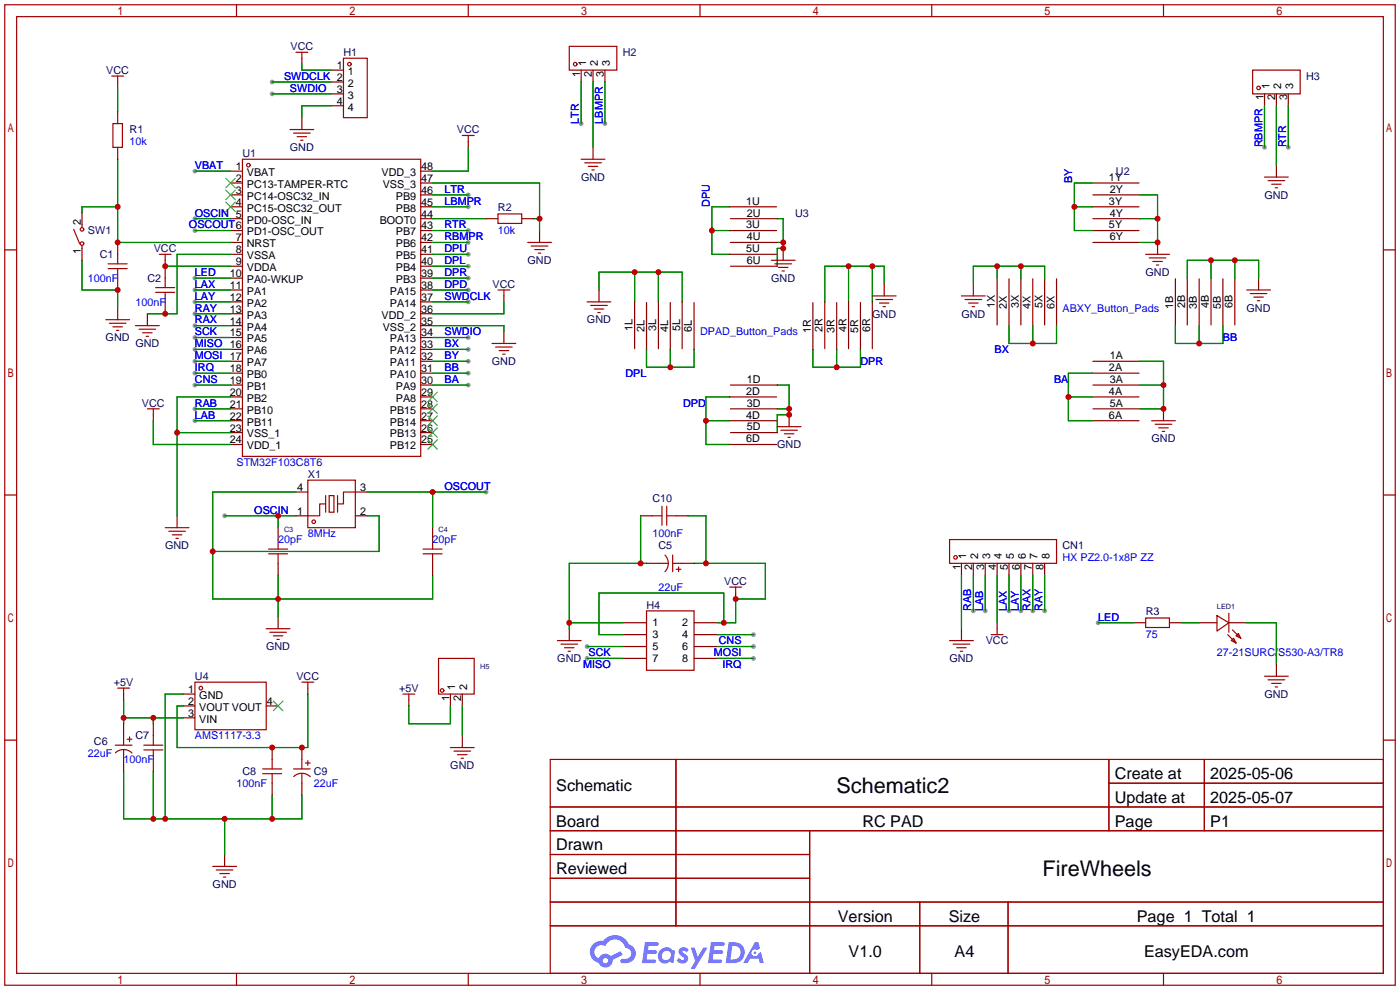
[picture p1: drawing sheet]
<svg xmlns="http://www.w3.org/2000/svg" width="299mm" height="212mm" viewBox="0 0 299 212" stroke-linecap="round" stroke-linejoin="round" font-family="sans-serif">
<g fill="#999">
<circle cx="41.7" cy="46.7" r=".51"/>
<circle cx="41.7" cy="49.3" r=".51"/>
<circle cx="41.7" cy="72.1" r=".51"/>
<circle cx="41.7" cy="74.7" r=".51"/>
<circle cx="41.7" cy="77.2" r=".51"/>
<circle cx="41.7" cy="79.8" r=".51"/>
<circle cx="41.7" cy="82.3" r=".51"/>
<circle cx="100.1" cy="41.7" r=".51"/>
<circle cx="100.1" cy="44.2" r=".51"/>
<circle cx="100.1" cy="49.3" r=".51"/>
<circle cx="100.1" cy="51.8" r=".51"/>
<circle cx="100.1" cy="54.4" r=".51"/>
<circle cx="100.1" cy="56.9" r=".51"/>
<circle cx="100.1" cy="64.5" r=".51"/>
<circle cx="100.1" cy="72.1" r=".51"/>
<circle cx="100.1" cy="74.7" r=".51"/>
<circle cx="100.1" cy="77.2" r=".51"/>
<circle cx="41.7" cy="36.6" r=".51"/>
<circle cx="41.7" cy="59.4" r=".51"/>
<circle cx="41.7" cy="62" r=".51"/>
<circle cx="100.1" cy="79.8" r=".51"/>
<circle cx="100.1" cy="59.4" r=".51"/>
<circle cx="100.1" cy="82.3" r=".51"/>
<circle cx="41.7" cy="89.9" r=".51"/>
<circle cx="41.7" cy="87.4" r=".51"/>
<circle cx="100.1" cy="62" r=".51"/>
<circle cx="41.7" cy="67.1" r=".51"/>
<circle cx="48" cy="110.2" r=".51"/>
<circle cx="103.9" cy="105.2" r=".51"/>
<circle cx="58.2" cy="17.5" r=".51"/>
<circle cx="58.2" cy="20.1" r=".51"/>
<circle cx="41.7" cy="69.6" r=".51"/>
<circle cx="208" cy="130.6" r=".51"/>
<circle cx="210.6" cy="130.6" r=".51"/>
<circle cx="215.6" cy="130.6" r=".51"/>
<circle cx="218.2" cy="130.6" r=".51"/>
<circle cx="220.7" cy="130.6" r=".51"/>
<circle cx="223.3" cy="130.6" r=".51"/>
<circle cx="124.2" cy="26.4" r=".51"/>
<circle cx="129.3" cy="26.4" r=".51"/>
<circle cx="270.3" cy="31.5" r=".51"/>
<circle cx="275.3" cy="31.5" r=".51"/>
<circle cx="125.5" cy="138.2" r=".51"/>
<circle cx="125.5" cy="140.7" r=".51"/>
<circle cx="161" cy="135.6" r=".51"/>
<circle cx="161" cy="138.2" r=".51"/>
<circle cx="161" cy="140.7" r=".51"/>
<circle cx="41.7" cy="64.5" r=".51"/>
<circle cx="234.7" cy="133.1" r=".51"/>
</g>
<g fill="none" stroke="#a10000" stroke-width=".25">
<path d="M1 1h297.2v209.6h-297.2zM3.6 3.6h292.1v204.4h-292.1zM50.5 1v2.6M100.1 1v2.6M149.6 1v2.6M199.1 1v2.6M248.7 1v2.6M1 53.4h2.6M295.7 53.4h2.5M1 105.8h2.6M295.7 105.8h2.5M1 158.2h2.6"/>
<path d="M295.7 158.2h2.5M117.6 162.3h178.1v45.7h-178.1zM117.6 172.5h178.1M117.6 177.5h178.1M144.5 162.3v35.6M173 177.5v30.5M237 162.3v15.2M237 167.4h58.7M257.4 162.3v15.2M117.6 182.6h55.4M117.6 192.8h178.1M117.6 187.7h55.4"/>
<path d="M117.6 197.9h178.1M196.6 192.8v15.2M215.4 192.8v15.2M50.5 208v2.6M100.1 208v2.6M149.6 208v2.6M199.1 208v2.6M248.7 208v2.6"/>
</g>
<g fill="#5487ff">
<path d="M145.3 202.7a1.3 1.3 0 0 1 1.9 .3l-.4 .6a.54 .54 0 0 0-.9-.2l.1 .2a1.34 1.34 0 0 1 .9 1.8 1.47 1.47 0 0 1-2.3-.1l.5-.6 .8 .5a.31 .31 0 0 0 .4-.3 .31 .31 0 0 0-.3-.4 1.12 1.12 0 0 1-.7-1.8z"/>
<path d="M147.6 202.5h.9l.6 2 1.2-2h.9l-2.7 4.6h-.9l1-1.7z"/>
<path d="M137.8 201.4h1.7a1.31 1.31 0 0 1 1.2 .2 .4 .4 0 0 1-.3 .5l-1.8 .1-.1 .9h1.6a.4 .4 0 0 1 .4 .4 .4 .4 0 0 1-.5 .4h-1.6l-.2 1.2h1.4a.46 .46 0 0 1 .5 0 .46 .46 0 0 1 .1 .5l-.4 .2h-2.6z"/>
<path d="M151.9 201.4h1.7a1.32 1.32 0 0 1 1.2 .2 .39 .39 0 0 1-.3 .5l-1.8 .1-.1 .9h1.6a.4 .4 0 0 1 .4 .4 .4 .4 0 0 1-.4 .4h-1.7l-.2 1.2h1.4a.46 .46 0 0 1 .5 0 .46 .46 0 0 1 .1 .5l-.4 .2h-2.6z"/>
<path d="M161.3 201.4h.8l.3 1.3-.6 .4a.75 .75 0 0 0-1.1 .3 .75 .75 0 0 0 .5 1 .75 .75 0 0 0 .9-.7l.5-.2 .6 2.3h-.8l-.3-.9h-1.8l-.5 .9h-1z"/>
<path d="M155.7 201.4l-.6 4.4h1.5a2.27 2.27 0 0 0 2.6-2.2 2.27 2.27 0 0 0-2.7-2.2zM156.5 202.1a1.5 1.5 0 0 1 1.8 1.6 1.5 1.5 0 0 1-1.9 1.4h-.3z"/>
<path d="M141.2 203a1.6 1.6 0 0 0-.3 2.3 1.6 1.6 0 0 0 2.3 .2l.7 .3 .3-2.4-.1-.3-.5-.1a1.58 1.58 0 0 0-2.4 0zM141.8 203.5a.98 .98 0 0 1 1.6 .4 .98 .98 0 0 1-1.1 1.3 .94 .94 0 0 1-.9-.7 .94 .94 0 0 1 .4-1z"/>
<path d="M126.8 201.8a2.37 2.37 0 0 0 1.1 4 1.54 1.54 0 0 0 1.8 1 1.54 1.54 0 0 0 1.2-1.6l2.2-1.1-.5-.8-2 1a1.57 1.57 0 0 0-2.7 .5 1.5 1.5 0 0 1-.7-2.1 1.5 1.5 0 0 1 2.2-.5 2.23 2.23 0 0 1 2.3-1.4 2.23 2.23 0 0 1 2 1.8 1.16 1.16 0 0 1 1.2 1.1 1.16 1.16 0 0 1-1.1 1.2h-.7a.47 .47 0 0 0-.5 .4 .47 .47 0 0 0 .4 .5 2.17 2.17 0 0 0 2.5-.9 2.17 2.17 0 0 0-.3-2.7l-.8-.4a3.2 3.2 0 0 0-5.5-.7l-1.1 .1zM128.8 205.3a.6 .6 0 0 1 1.2 0 .6 .6 0 0 1-1.2 0z"/>
<circle cx="161.4" cy="203.6" r=".28"/>
</g>
<g fill="none" stroke="#a10000" stroke-width=".25">
<path d="M23.9 16.3h2.5M25.1 16.3v1.2M63.2 11.2h2.6M64.5 11.2v1.2M73.4 12.4h5.1v12.7h-5.1zM121.7 9.9h10.1v5.1h-10.1zM267.7 15h10.2v5.1h-10.2zM24.1 26.4h2.1v5.1h-2.1zM51.8 34h38.1v63.5h-38.1zM62 27.7h5.1M62.7 28.4h3.6M63.5 29.2h2"/>
<path d="M64.3 30h.5M98.8 29h2.5M100.1 29v1.2M124.2 34h5.1M125 34.8h3.5M125.7 35.6h2.1M126.5 36.3h.5M270.3 37.8h5M271 38.6h3.6M271.8 39.4h2M15.7 49l1.3 3.1M17.5 48v.5"/>
<path d="M17.5 52.6v.5M23.1 57.4h4.1M23.1 56.4h4.1M25.1 54.4v2M25.1 57.4v2M34 54.4h2.6M35.3 54.4v1.2M35.3 59.4v2.1M106.4 45.7h5.1v2.1h-5.1zM112.8 51.8h5.1M113.5 52.6h3.6M114.3 53.3h2"/>
<path d="M115.1 54.1h.5M164.8 55.6h5.1M165.6 56.4h3.6M166.4 57.2h2M167.1 57.9h.5M244.9 54.4h5M245.6 55.1h3.6M246.4 55.9h2M247.1 56.6h.5M272.5 40.1h.5M22.6 68.3h5.1M23.4 69.1h3.5"/>
<path d="M24.1 69.8h2.1M24.9 70.6h.5M29 69.6h5M29.7 70.4h3.6M30.5 71.1h2M31.2 71.9h.5M33.3 62.5h4M33.3 61.5h4M35.3 62.5v2M105.2 73.4h5M105.9 74.2h3.6M106.4 62h2.6"/>
<path d="M106.7 74.9h2M107.4 75.7h.5M107.7 62v1.2M125.5 64.5h5.1M126.2 65.3h3.6M127 66h2M127.8 66.8h.5M186.4 63.2h5.1M187.2 64h3.6M188 64.8h2M188.7 65.5h.5M205.5 63.2h5.1"/>
<path d="M206.2 64h3.6M207 64.8h2M207.8 65.5h.5M266.4 62h5.1M267.2 62.7h3.6M268 63.5h2M268.7 64.3h.5M31.5 87.4h2.5M32.8 87.4v1.2M166.1 91.2h5.1M166.9 91.9h3.5M167.6 92.7h2.1"/>
<path d="M168.4 93.5h.5M246.1 89.9h5.1M246.9 90.7h3.5M247.6 91.4h2.1M248.4 92.2h.5M35.3 112.8h5.1M36.1 113.5h3.5M36.8 114.3h2.1M37.6 115.1h.5M57.4 117.3h4.1M57.4 118.4h4.1M59.4 115.3v2"/>
<path d="M59.4 118.4v2M65.8 102.6h10.1v10.2h-10.1zM69.6 107.7h-1.3v2.5h-2.5M69.6 105.9v3.6M70.4 105.9h1v3.6h-1zM72.1 105.9v3.6M75.9 105.2h-2.5v2.5h-1.3M90.4 117.3h4.1M90.4 118.4h4.1M92.5 115.3v2M92.5 118.4v2M139.4 110.2h2.1"/>
<path d="M141.5 108.2v4.1M142.1 118.6a2.54 2.54 0 0 1 0 3.6M142.5 108.2v4.1M142.5 110.2h2M143.8 118.6v3.6M202.9 115.3h22.9v5.1h-22.9zM56.9 134.4h5.1M57.7 135.1h3.5M58.4 135.9h2.1M59.2 136.7h.5M119.1 136.9h5.1M119.9 137.7h3.5"/>
<path d="M120.6 138.4h2.1M121.4 139.2h.5M138.2 130.6h10.1v12.7h-10.1zM140.7 120.4h2M143.8 120.4h2M144.5 121.7h1M145 121.2v1M156 125.5h2.5M157.2 125.5v1.2M202.9 136.9h5.1M203.7 137.7h3.6M204.5 138.4h2"/>
<path d="M205.2 139.2h.5M211.8 135.6h2.6M213.1 134.4v1.2M244.9 132.1h5v2h-5zM260.1 131.6l2.5 1.5-2.5 1.8zM262.4 135.6l1.8 1.8M262.6 131.1v4M263.1 136.9l.6-.5 .5 1zM263.4 134.6l1.8 1.8M264.2 135.9l.5-.5 .5 1zM24.6 159.3h3.6M25.1 147.1h2.6"/>
<path d="M26.4 147.1v1.2M26.4 157.2v2.1M27.2 158h1M27.7 157.5v1M30.7 159.3h4.1M32.8 157.2v2.1M41.7 145.8h15.2v10.2h-15.2zM64.5 145.8h2.6M65.8 145.8v1.3M86.1 148.3h2.5M87.4 148.3v1.3M93.7 140.7h7.6v7.6h-7.6z"/>
<path d="M96.3 159.8h5M270.3 144.5h5M271 145.3h3.6M271.8 146.1h2M272.5 146.8h.5M24.7 160.9a2.54 2.54 0 0 1 3.5 0M26.4 160.3v2M30.7 160.3h4.1M32.8 160.3v2M56.1 164.3h4.1M56.1 165.4h4.1M58.2 162.3v2"/>
<path d="M58.2 165.4v2M62.7 164.3h3.6M62.8 166a2.54 2.54 0 0 1 3.5 0M64.5 162.3v2M64.5 165.4v2M65.3 163.1h1M65.8 162.6v1M97 160.5h3.6M97.8 161.3h2M98.6 162.1h.5M45.5 185.2h5M46.2 185.9h3.6"/>
<path d="M47 186.7h2M47.8 187.5h.5"/>
<circle cx="74.7" cy="13.7" r=".38"/>
<circle cx="122.9" cy="13.7" r=".38"/>
<circle cx="269" cy="18.8" r=".38"/>
<circle cx="53.1" cy="35.3" r=".38"/>
<circle cx="17.5" cy="52.1" r=".38"/>
<circle cx="17.5" cy="49" r=".38"/>
<circle cx="67.1" cy="111.5" r=".38"/>
<circle cx="204.2" cy="119.1" r=".38"/>
<circle cx="42.9" cy="147.1" r=".38"/>
<circle cx="94.5" cy="147.6" r=".38"/>
</g>
<g fill="none" stroke="#870000" stroke-width=".25">
<path d="M25.1 17.5v1.3M64.5 12.4v1.3M70.9 15h2.5M70.9 17.5h2.5M124.2 15v2.5M126.7 15v2.5M129.3 15v2.5M25.1 23.9v2.5M25.1 31.5v2.5M49.3 36.6h2.5M49.3 39.1h2.5M64.5 25.1v2.6"/>
<path d="M70.9 20.1h2.5M70.9 22.6h2.5M89.9 36.6h2.6M89.9 39.1h2.6M100.1 30.2v1.3M126.7 31.5v2.5M233.4 39.1h10M270.3 20.1v2.5M272.8 20.1v2.5M272.8 35.3v2.5M275.3 20.1v2.5M17.5 45.5v2.5"/>
<path d="M17.5 53.1v2.5M25.1 51.8v2.6M25.1 59.4v2.6M35.3 55.6v3.8M49.3 41.7h2.5M49.3 44.2h2.5M49.3 46.7h2.5M49.3 49.3h2.5M49.3 51.8h2.5M49.3 54.4h2.5M49.3 56.9h2.5M49.3 59.4h2.5"/>
<path d="M89.9 41.7h2.6M89.9 44.2h2.6M89.9 46.7h2.6M89.9 49.3h2.6M89.9 51.8h2.6M89.9 54.4h2.6M89.9 56.9h2.6M89.9 59.4h2.6M103.9 46.7h2.5M111.5 46.7h2.5M115.3 49.3v2.5M156 44.2h10"/>
<path d="M156 49.3h10M156 54.4h10M156.1 46.7h10M156.1 51.8h10M156.1 56.9h10M167.4 53.1v2.5M213.1 59.4v10M215.6 59.6v10M218.2 59.4v10M220.7 59.6v10M223.3 59.4v10M225.8 59.6v10"/>
<path d="M233.4 44.2h10M233.4 49.3h10M233.6 41.7h10M233.6 46.7h10M233.6 51.8h10M247.4 51.8v2.6M251.2 59.6v10M253.7 59.4v10M256.3 59.6v10M258.8 59.4v10M261.4 59.6v10M263.9 59.4v10"/>
<path d="M269 59.4v2.6M25.1 65.8v2.5M31.5 67.1v2.5M35.3 64.5v2.6M49.3 62h2.5M49.3 64.5h2.5M49.3 67.1h2.5M49.3 69.6h2.5M49.3 72.1h2.5M49.3 74.7h2.5M49.3 77.2h2.5M49.3 79.8h2.5"/>
<path d="M89.9 62h2.6M89.9 64.5h2.6M89.9 67.1h2.6M89.9 69.6h2.6M89.9 72.1h2.6M89.9 74.7h2.6M89.9 77.2h2.6M89.9 79.8h2.6M107.7 63.2v1.3M107.7 70.9v2.5M128 62v2.5M135.6 64.5v10"/>
<path d="M138.2 64.7v10M140.7 64.5v10M143.3 64.7v10M145.8 64.5v10M148.3 64.7v10M173.7 64.7v10M176.3 64.5v10M178.8 64.7v10M181.4 64.5v10M183.9 64.7v10M186.4 64.5v10M189 60.7v2.5"/>
<path d="M208 60.7v2.5M233.4 79.8h10M233.6 77.2h10M32.8 88.6v1.3M49.3 82.3h2.5M49.3 84.8h2.5M49.3 87.4h2.5M49.3 89.9h2.5M49.3 92.5h2.5M49.3 95h2.5M89.9 82.3h2.6M89.9 84.8h2.6"/>
<path d="M89.9 87.4h2.6M89.9 89.9h2.6M89.9 92.5h2.6M89.9 95h2.6M156 84.8h10M156 89.9h10M156 95h10M156.1 82.3h10M156.1 87.4h10M156.1 92.5h10M168.7 88.6v2.6M233.4 84.8h10"/>
<path d="M233.4 89.9h10M233.6 82.3h10M233.6 87.4h10M248.7 87.4v2.5M37.8 110.2v2.6M59.4 112.8v2.5M63.2 110.2h2.6M63.2 105.2h2.6M75.9 110.2h2.6M75.9 105.2h2.6M92.5 112.8v2.5M136.9 110.2h2.5"/>
<path d="M144.5 110.2h2.6M59.4 120.4v2.5M59.4 131.8v2.6M92.5 120.4v2.5M121.7 134.4v2.5M133.1 133.1h5.1M133.1 135.6h5.1M133.1 138.2h5.1M138.2 120.4h2.5M145.8 120.4h2.5M148.3 133.1h5.1M148.3 135.6h5.1"/>
<path d="M148.3 138.2h5.1M157.2 126.7v1.3M205.5 120.4v2.5M205.5 134.4v2.5M208 120.4v2.5M210.6 120.4v2.5M213.1 120.4v2.5M213.1 133.1v1.3M215.6 120.4v2.5M218.2 120.4v2.5M220.7 120.4v2.5M223.3 120.4v2.5"/>
<path d="M242.3 133.1h2.6M249.9 133.1h2.6M256.3 133.1h3.8M262.6 133.1h3.8M26.4 148.3v1.3M26.4 154.7v2.5M32.8 154.7v2.5M39.1 150.9h2.6M39.1 153.4h2.6M39.1 148.3h2.6M56.9 150.9h2.5M58.2 159.8v2.5"/>
<path d="M64.5 159.8v2.5M65.8 147.1v1.2M87.4 149.6v1.3M96.3 148.3v2.6M98.8 148.3v2.6M98.8 157.2v2.6M133.1 140.7h5.1M148.3 140.7h5.1M272.8 142v2.5M26.4 162.3v2.5M32.8 162.3v2.5M58.2 167.4v2.5"/>
<path d="M64.5 167.4v2.5M48 182.6v2.6"/>
</g>
<g fill="none" stroke="#3c3" stroke-width=".25">
<path d="M48.3 38.1l2 2M50.3 38.1l-2 2M48.3 40.6l2 2.1M48.3 43.2l2 2M50.3 40.6l-2 2.1M50.3 43.2l-2 2M91.4 94l2.1 2M91.4 91.4l2.1 2.1M91.4 88.9l2.1 2M91.4 86.4l2.1 2M91.4 83.8l2.1 2.1M93.5 94l-2.1 2"/>
<path d="M93.5 91.4l-2.1 2.1M93.5 88.9l-2.1 2M93.5 86.4l-2.1 2M93.5 83.8l-2.1 2.1M58.4 149.9l2.1 2M60.5 149.9l-2.1 2"/>
</g>
<g fill="none" stroke="#008700" stroke-width=".25">
<path d="M25.1 18.8v5.1M58.2 17.5h12.7M64.5 13.7v1.3h6.4M124.2 17.5v8.9M126.7 17.5v14M129.3 17.5v8.9M25.1 34v17.8h24.2M41.7 36.6h7.6M58.2 20.1h12.7M70.9 22.6h-6.4v2.5M92.5 39.1h22.8v10.2M100.1 31.5v5.1h-7.6"/>
<path d="M233.4 39.1h-3.8v10.2h3.8M270.3 22.6v8.9M272.8 22.6v12.7M275.3 22.6v8.9M17.5 55.6v6.4h7.6v3.8M25.1 44.2h-7.6v1.3M35.3 56.9h14M41.7 46.7h7.6M41.7 49.3h7.6M41.7 59.4h7.6M49.3 54.4h-11.5v12.7h-6.3M92.5 46.7h11.4"/>
<path d="M92.5 49.3h7.6M92.5 41.7h7.6M92.5 44.2h7.6M92.5 51.8h7.6M92.5 54.4h7.6M92.5 56.9h7.6M92.5 59.4h7.6M114 46.7h1.3M135.6 58.2v6.3M140.7 58.2v6.3M152.1 49.3h3.9M156 44.2h-3.9v10.2h3.9"/>
<path d="M166.1 46.7h1.3v6.4h-1.3v3.8M166.1 51.8h1.3M181.4 56.9v7.6M186.4 56.9v7.6M213.1 56.9v2.5M218.2 56.9v2.5M223.3 59.4v-2.5h-15.3v3.8M229.6 44.2h3.8M243.6 46.7h3.8M243.6 41.7h3.8v10.1h-3.8M253.7 59.4v-3.8h15.3v3.8M258.8 55.6v3.8"/>
<path d="M263.9 55.6v3.8M41.7 72.1h7.6M41.7 74.7h7.6M41.7 77.2h7.6M41.7 79.8h7.6M41.7 64.5h7.6M41.7 67.1h7.6M41.7 69.6h7.6M41.7 62h7.6M92.5 72.1h7.6M92.5 74.7h7.6M92.5 77.2h7.6"/>
<path d="M92.5 79.8h7.6M92.5 64.5h7.6M92.5 69.6h15.2v1.3M92.5 62h7.6M107.7 64.5v2.6h-15.2M128 62v-3.8h17.8v6.3M138.2 74.7v3.8h10.1v-3.8M143.3 74.7v3.8M173.7 74.7v3.8h10.2v-3.8M178.8 74.7v3.8M189 60.7v-3.8h-12.7v7.6M215.6 69.6v3.8h10.2v-3.8"/>
<path d="M220.7 69.6v3.8M233.4 79.8h-5.1v10.1h5.1M243.6 77.2h5.1v10.2h-5.1M251.2 69.6v3.8h10.2v-3.8M256.3 69.6v3.8M32.8 89.9v5.1h16.5M37.8 92.5h11.5M41.7 82.3h7.6M41.7 89.9h7.6M41.7 87.4h7.6M49.3 84.8h-11.5v25.4M92.5 82.3h7.6"/>
<path d="M150.9 89.9h5.1M156 84.8h-5.1v10.2h5.1M166.1 82.3h2.6v6.3h-2.6v3.9M166.1 87.4h2.6M228.3 84.8h5.1M243.6 82.3h5.1M48 110.2h15.2M59.4 110.2v2.6M63.2 105.2h-17.7v22.8h47v-5.1M78.5 110.2h2.5v7.7h-35.5M78.5 105.2h25.4M92.5 105.2v7.6"/>
<path d="M136.9 110.2v10.2M147.1 110.2h3.8v10.2M59.4 122.9v8.9M121.7 133.1h11.4M125.5 138.2h7.6M138.2 120.4h-16.5v14M148.3 120.4h15.3v7.6h-6.4v5.1h-3.8M153.4 135.6h7.6M153.4 138.2h7.6M154.7 133.1v-6.4h-26.7v8.9h5.1M205.5 122.9v11.5M208 122.9v7.7"/>
<path d="M210.6 122.9v7.7M213.1 122.9v10.2M215.6 122.9v7.7M218.2 122.9v7.7M220.7 122.9v7.7M223.3 122.9v7.7M234.7 133.1h7.6M252.5 133.1h3.8M266.4 133.1h6.4v8.9M26.4 153.4h12.7M26.4 149.6v5.1M32.8 153.4v1.3"/>
<path d="M39.1 148.3h-3.8v26.7M65.8 148.3v11.5h-28v-8.9h1.3M87.4 150.9v3.8h8.9v-3.8M98.8 150.9v6.3M125.5 140.7h7.6M153.4 140.7h7.6M26.4 164.8v10.2h38.1v-5.1M32.8 164.8v10.2M48 175v7.6M58.2 169.9v5.1"/>
</g>
<g fill="#c00">
<circle cx="35.3" cy="67.1" r=".63"/>
<circle cx="37.8" cy="92.5" r=".63"/>
<circle cx="115.3" cy="46.7" r=".63"/>
<circle cx="25.1" cy="62" r=".63"/>
<circle cx="25.1" cy="51.8" r=".63"/>
<circle cx="25.1" cy="44.2" r=".63"/>
<circle cx="35.3" cy="56.9" r=".63"/>
<circle cx="64.5" cy="159.8" r=".63"/>
<circle cx="58.2" cy="159.8" r=".63"/>
<circle cx="32.8" cy="153.4" r=".63"/>
<circle cx="26.4" cy="153.4" r=".63"/>
<circle cx="48" cy="175" r=".63"/>
<circle cx="35.3" cy="175" r=".63"/>
<circle cx="32.8" cy="175" r=".63"/>
<circle cx="58.2" cy="175" r=".63"/>
<circle cx="45.5" cy="117.9" r=".63"/>
<circle cx="59.4" cy="128" r=".63"/>
<circle cx="59.4" cy="110.2" r=".63"/>
<circle cx="92.5" cy="105.2" r=".63"/>
<circle cx="152.1" cy="49.3" r=".63"/>
<circle cx="167.4" cy="51.8" r=".63"/>
<circle cx="167.4" cy="53.1" r=".63"/>
<circle cx="181.4" cy="56.9" r=".63"/>
<circle cx="186.4" cy="56.9" r=".63"/>
<circle cx="178.8" cy="78.5" r=".63"/>
<circle cx="140.7" cy="58.2" r=".63"/>
<circle cx="135.6" cy="58.2" r=".63"/>
<circle cx="143.3" cy="78.5" r=".63"/>
<circle cx="168.7" cy="87.4" r=".63"/>
<circle cx="168.7" cy="88.6" r=".63"/>
<circle cx="150.9" cy="89.9" r=".63"/>
<circle cx="247.4" cy="46.7" r=".63"/>
<circle cx="247.4" cy="51.8" r=".63"/>
<circle cx="228.3" cy="84.8" r=".63"/>
<circle cx="121.7" cy="133.1" r=".63"/>
<circle cx="136.9" cy="120.4" r=".63"/>
<circle cx="157.2" cy="128" r=".63"/>
<circle cx="150.9" cy="120.4" r=".63"/>
<circle cx="154.7" cy="133.1" r=".63"/>
<circle cx="248.7" cy="82.3" r=".63"/>
<circle cx="248.7" cy="87.4" r=".63"/>
<circle cx="218.2" cy="56.9" r=".63"/>
<circle cx="213.1" cy="56.9" r=".63"/>
<circle cx="220.7" cy="73.4" r=".63"/>
<circle cx="256.3" cy="73.4" r=".63"/>
<circle cx="258.8" cy="55.6" r=".63"/>
<circle cx="263.9" cy="55.6" r=".63"/>
<circle cx="229.6" cy="44.2" r=".63"/>
</g>
<g font-size="4.6">
<text x="178.8" y="169.4">Schematic2</text>
<text x="222.8" y="187.2">FireWheels</text>
</g>
<g font-size="3.5">
<text x="238.3" y="166.5">Create at</text>
<text x="258.7" y="166.5">2025-05-06</text>
<text x="118.9" y="169.1">Schematic</text>
<text x="238.3" y="171.6">Update at</text>
<text x="258.7" y="171.6">2025-05-07</text>
<text x="118.9" y="176.7">Board</text>
<text x="184.3" y="176.7">RC PAD</text>
<text x="238.3" y="176.7">Page</text>
<text x="258.7" y="176.7">P1</text>
<text x="118.9" y="181.8">Drawn</text>
<text x="118.9" y="186.8">Reviewed</text>
<text x="179.1" y="197">Version</text>
<text x="202.8" y="197">Size</text>
<text x="243" y="197">Page 1 Total 1</text>
<text x="181.4" y="204.6">V1.0</text>
<text x="204" y="204.6">A4</text>
<text x="244.5" y="204.6">EasyEDA.com</text>
</g>
<g font-size="2.3" fill="#000080">
<text x="62.1" y="10.7">VCC</text>
<text x="73.4" y="12">H1</text>
<text x="133.1" y="12">H2</text>
<text x="22.7" y="15.8">VCC</text>
<text x="279.1" y="17.1">H3</text>
<text x="27.7" y="28.5">R1</text>
<text x="97.6" y="28.5">VCC</text>
<text x="51.8" y="33.6">U1</text>
<text x="62" y="32.3">GND</text>
<text x="124.2" y="38.7">GND</text>
<text x="238.5" y="37.4">U2</text>
<text x="106.4" y="45">R2</text>
<text x="169.9" y="46.3">U3</text>
<text x="270.2" y="42.5">GND</text>
<text x="18.8" y="50.1">SW1</text>
<text x="32.9" y="53.9">VCC</text>
<text x="21.3" y="55.2">C1</text>
<text x="112.8" y="56.4">GND</text>
<text x="244.8" y="59">GND</text>
<text x="31.5" y="60.2">C2</text>
<text x="105.3" y="61.5">VCC</text>
<text x="164.8" y="60.2">GND</text>
<text x="125.5" y="69.1">GND</text>
<text x="186.4" y="67.9">GND</text>
<text x="205.5" y="67.9">GND</text>
<text x="266.4" y="66.6">GND</text>
<text x="22.6" y="72.9">GND</text>
<text x="28.9" y="74.2">GND</text>
<text x="105.1" y="78">GND</text>
<text x="30.3" y="86.9">VCC</text>
<text x="166.1" y="95.8">GND</text>
<text x="246.1" y="94.5">GND</text>
<text x="65.8" y="102.2">X1</text>
<text x="139.4" y="107.2">C10</text>
<text x="35.3" y="117.4">GND</text>
<text x="140.7" y="117.4">C5</text>
<text x="227.1" y="117.4">CN1</text>
<text x="154.8" y="125">VCC</text>
<text x="138.2" y="130.1">H4</text>
<text x="244.9" y="131.4">R3</text>
<text x="210.7" y="137.7">VCC</text>
<text x="56.9" y="139">GND</text>
<text x="119.1" y="141.5">GND</text>
<text x="202.9" y="141.5">GND</text>
<text x="24.3" y="146.6">+5V</text>
<text x="41.7" y="145.3">U4</text>
<text x="63.3" y="145.3">VCC</text>
<text x="85.3" y="147.9">+5V</text>
<text x="270.2" y="149.1">GND</text>
<text x="20.1" y="159.3">C6</text>
<text x="29" y="158">C7</text>
<text x="51.8" y="165.7">C8</text>
<text x="67.1" y="165.7">C9</text>
<text x="96.2" y="164.4">GND</text>
<text x="45.4" y="189.8">GND</text>
</g>
<g font-size="2.3" fill="#00f">
<text x="60.7" y="17.1">SWDCLK 2</text>
<text x="62" y="19.6">SWDIO</text>
<text x="123.7" y="26.4" transform="rotate(-90 123.7 26.4)">LTR</text>
<text x="128.8" y="26.4" transform="rotate(-90 128.8 26.4)">LBMPR</text>
<text x="27.7" y="31">10k</text>
<text x="269.8" y="31.5" transform="rotate(-90 269.8 31.5)">RBMPR</text>
<text x="274.9" y="31.5" transform="rotate(-90 274.9 31.5)">RTR</text>
<text x="41.7" y="36.1">VBAT</text>
<text x="95" y="41.2">LTR</text>
<text x="229.2" y="39.1" transform="rotate(-90 229.2 39.1)">BY</text>
<text x="41.7" y="46.3">OSCIN 5</text>
<text x="95" y="43.7">LBMPR</text>
<text x="151.7" y="44.2" transform="rotate(-90 151.7 44.2)">DPU</text>
<text x="40.4" y="48.8">OSCOUT6</text>
<text x="95" y="48.8">RTR</text>
<text x="95" y="51.4">RBMPR</text>
<text x="95" y="53.9">DPU</text>
<text x="106.4" y="50.1">10k</text>
<text x="41.7" y="59">LED</text>
<text x="95" y="56.4">DPL</text>
<text x="95" y="59">DPR</text>
<text x="18.8" y="60.2">100nF</text>
<text x="29" y="65.3">100nF</text>
<text x="41.7" y="61.5">LAX</text>
<text x="41.7" y="64.1">LAY</text>
<text x="95" y="64.1">SWDCLK</text>
<text x="95" y="61.5">DPD</text>
<text x="41.7" y="71.7">SCK</text>
<text x="41.7" y="66.6">RAY</text>
<text x="41.7" y="69.1">RAX</text>
<text x="95" y="71.7">SWDIO</text>
<text x="149.6" y="71.7">DPAD_Button_Pads</text>
<text x="227.1" y="66.6">ABXY_Button_Pads</text>
<text x="41.7" y="74.2">MISO 16</text>
<text x="41.7" y="76.8">MOSI 17</text>
<text x="95" y="74.2">BX</text>
<text x="95" y="76.8">BY</text>
<text x="212.6" y="75.5">BX</text>
<text x="261.4" y="72.9">BB</text>
<text x="41.7" y="79.3">IRQ</text>
<text x="41.7" y="81.8">CNS</text>
<text x="95" y="79.3">BB</text>
<text x="95" y="81.8">BA</text>
<text x="133.7" y="80.6">DPL</text>
<text x="183.9" y="78">DPR</text>
<text x="225.3" y="81.8">BA</text>
<text x="41.7" y="89.5">LAB</text>
<text x="41.7" y="86.9">RAB</text>
<text x="146" y="86.9">DPD</text>
<text x="50.5" y="99.6">STM32F103C8T6</text>
<text x="95" y="104.7">OSCOUT</text>
<text x="54.4" y="109.8">OSCIN</text>
<text x="59.4" y="116.1">20pF</text>
<text x="65.8" y="114.9">8MHz</text>
<text x="92.5" y="116.1">20pF</text>
<text x="139.4" y="114.9">100nF</text>
<text x="227.1" y="119.9">HX PZ2.0-1x8P ZZ</text>
<text x="140.7" y="126.3">22uF</text>
<text x="207.6" y="130.6" transform="rotate(-90 207.6 130.6)">RAB</text>
<text x="210.1" y="130.6" transform="rotate(-90 210.1 130.6)">LAB</text>
<text x="215.2" y="130.6" transform="rotate(-90 215.2 130.6)">LAX</text>
<text x="217.7" y="130.6" transform="rotate(-90 217.7 130.6)">LAY</text>
<text x="220.3" y="130.6" transform="rotate(-90 220.3 130.6)">RAX</text>
<text x="222.8" y="130.6" transform="rotate(-90 222.8 130.6)">RAY</text>
<text x="153.6" y="137.7">CNS</text>
<text x="234.7" y="132.6">LED</text>
<text x="244.9" y="136.4">75</text>
<text x="124.7" y="142.8">MISO</text>
<text x="125.8" y="140.3">SCK</text>
<text x="152.6" y="140.3">MOSI</text>
<text x="154.4" y="142.8">IRQ</text>
<text x="260.1" y="140.3">27-21SURC/S530-A3/TR8</text>
<text x="18.8" y="161.8">22uF</text>
<text x="41.7" y="158">AMS1117-3.3</text>
<text x="26.4" y="163.1">100nF</text>
<text x="50.5" y="168.2">100nF</text>
<text x="67.1" y="168.2">22uF</text>
</g>
<g font-size="2.3">
<text x="72" y="14.8">1</text>
<text x="74.3" y="16">1</text>
<text x="124" y="16.4" transform="rotate(-90 124 16.4)">1</text>
<text x="125.2" y="14" transform="rotate(-90 125.2 14)">1</text>
<text x="126.5" y="16.4" transform="rotate(-90 126.5 16.4)">2</text>
<text x="127.8" y="14" transform="rotate(-90 127.8 14)">2</text>
<text x="129.1" y="16.4" transform="rotate(-90 129.1 16.4)">3</text>
<text x="130.3" y="14" transform="rotate(-90 130.3 14)">3</text>
<text x="72" y="19.8">3</text>
<text x="72" y="22.4">4</text>
<text x="74.3" y="18.6">2</text>
<text x="74.3" y="21.1">3</text>
<text x="74.3" y="23.6">4</text>
<text x="270" y="21.5" transform="rotate(-90 270 21.5)">1</text>
<text x="271.3" y="19.1" transform="rotate(-90 271.3 19.1)">1</text>
<text x="272.6" y="21.5" transform="rotate(-90 272.6 21.5)">2</text>
<text x="273.8" y="19.1" transform="rotate(-90 273.8 19.1)">2</text>
<text x="275.1" y="21.5" transform="rotate(-90 275.1 21.5)">3</text>
<text x="276.4" y="19.1" transform="rotate(-90 276.4 19.1)">3</text>
<text x="50.4" y="36.3">1</text>
<text x="50.4" y="38.9">2</text>
<text x="50.4" y="41.4">3</text>
<text x="52.8" y="37.6">VBAT</text>
<text x="52.8" y="40.2">PC13-TAMPER-RTC</text>
<text x="81.5" y="37.6">VDD_3</text>
<text x="81.8" y="40.2">VSS_3</text>
<text x="90" y="41.4">46</text>
<text x="90" y="38.9">47</text>
<text x="90" y="36.3">48</text>
<text x="237" y="38.7">1Y</text>
<text x="237.2" y="41.2">2Y</text>
<text x="50.4" y="44">4</text>
<text x="52.8" y="42.7">PC14-OSC32_IN</text>
<text x="52.8" y="45.2">PC15-OSC32_OUT</text>
<text x="52.8" y="47.8">PD0-OSC_IN</text>
<text x="81.1" y="47.8">BOOT0</text>
<text x="84.6" y="45.2">PB8</text>
<text x="84.6" y="42.7">PB9</text>
<text x="90" y="46.5">44</text>
<text x="90" y="44">45</text>
<text x="159.5" y="43.7">1U</text>
<text x="159.6" y="46.3">2U</text>
<text x="237" y="43.7">3Y</text>
<text x="237.2" y="46.3">4Y</text>
<text x="17.3" y="48" transform="rotate(-90 17.3 48)">2</text>
<text x="50.4" y="51.6">7</text>
<text x="52.8" y="50.3">PD1-OSC_OUT</text>
<text x="52.8" y="52.9">NRST</text>
<text x="84.6" y="52.9">PB6</text>
<text x="84.6" y="50.3">PB7</text>
<text x="90" y="51.6">42</text>
<text x="90" y="49">43</text>
<text x="159.5" y="48.8">3U</text>
<text x="159.5" y="53.9">5U</text>
<text x="159.6" y="51.4">4U</text>
<text x="237" y="48.8">5Y</text>
<text x="237.2" y="51.4">6Y</text>
<text x="17.3" y="54.4" transform="rotate(-90 17.3 54.4)">1</text>
<text x="49.1" y="59.2">10</text>
<text x="50.4" y="54.1">8</text>
<text x="50.4" y="56.7">9</text>
<text x="52.8" y="55.4">VSSA</text>
<text x="52.8" y="57.9">VDDA</text>
<text x="84.6" y="57.9">PB4</text>
<text x="84.6" y="55.4">PB5</text>
<text x="90" y="59.2">39</text>
<text x="90" y="56.7">40</text>
<text x="90" y="54.1">41</text>
<text x="159.6" y="56.4">6U</text>
<text x="49.1" y="61.7">11</text>
<text x="49.1" y="64.3">12</text>
<text x="52.8" y="60.5">PA0-WKUP</text>
<text x="52.8" y="63">PA1</text>
<text x="52.8" y="65.6">PA2</text>
<text x="83.3" y="65.6">PA14</text>
<text x="83.3" y="63">PA15</text>
<text x="84.6" y="60.5">PB3</text>
<text x="90" y="64.3">37</text>
<text x="90" y="61.7">38</text>
<text x="212.6" y="65.9" transform="rotate(-90 212.6 65.9)">1X</text>
<text x="217.7" y="65.9" transform="rotate(-90 217.7 65.9)">3X</text>
<text x="222.8" y="65.9" transform="rotate(-90 222.8 65.9)">5X</text>
<text x="253.3" y="65.9" transform="rotate(-90 253.3 65.9)">2B</text>
<text x="258.4" y="65.9" transform="rotate(-90 258.4 65.9)">4B</text>
<text x="263.4" y="65.9" transform="rotate(-90 263.4 65.9)">6B</text>
<text x="49.1" y="66.8">13</text>
<text x="49.1" y="69.4">14</text>
<text x="49.1" y="71.9">15</text>
<text x="52.8" y="68.1">PA3</text>
<text x="52.8" y="70.6">PA4</text>
<text x="81.5" y="68.1">VDD_2</text>
<text x="81.8" y="70.6">VSS_2</text>
<text x="90" y="71.9">34</text>
<text x="90" y="69.4">35</text>
<text x="90" y="66.8">36</text>
<text x="135.2" y="70.8" transform="rotate(-90 135.2 70.8)">1L</text>
<text x="137.7" y="71" transform="rotate(-90 137.7 71)">2L</text>
<text x="140.3" y="70.8" transform="rotate(-90 140.3 70.8)">3L</text>
<text x="142.8" y="71" transform="rotate(-90 142.8 71)">4L</text>
<text x="145.3" y="70.8" transform="rotate(-90 145.3 70.8)">5L</text>
<text x="147.9" y="71" transform="rotate(-90 147.9 71)">6L</text>
<text x="173.3" y="71.1" transform="rotate(-90 173.3 71.1)">1R</text>
<text x="175.8" y="71" transform="rotate(-90 175.8 71)">2R</text>
<text x="178.4" y="71.1" transform="rotate(-90 178.4 71.1)">3R</text>
<text x="180.9" y="71" transform="rotate(-90 180.9 71)">4R</text>
<text x="183.4" y="71.1" transform="rotate(-90 183.4 71.1)">5R</text>
<text x="186" y="71" transform="rotate(-90 186 71)">6R</text>
<text x="215.2" y="66" transform="rotate(-90 215.2 66)">2X</text>
<text x="220.3" y="66" transform="rotate(-90 220.3 66)">4X</text>
<text x="225.3" y="66" transform="rotate(-90 225.3 66)">6X</text>
<text x="250.7" y="66" transform="rotate(-90 250.7 66)">1B</text>
<text x="255.8" y="66" transform="rotate(-90 255.8 66)">3B</text>
<text x="260.9" y="66" transform="rotate(-90 260.9 66)">5B</text>
<text x="52.8" y="73.2">PA5</text>
<text x="52.8" y="75.7">PA6</text>
<text x="83.3" y="75.7">PA12</text>
<text x="83.3" y="73.2">PA13</text>
<text x="90" y="77">32</text>
<text x="90" y="74.4">33</text>
<text x="237.2" y="76.8">1A</text>
<text x="49.1" y="79.5">18</text>
<text x="49.1" y="82.1">19</text>
<text x="52.8" y="78.3">PA7</text>
<text x="52.8" y="80.8">PB0</text>
<text x="52.8" y="83.3">PB1</text>
<text x="83.3" y="80.8">PA10</text>
<text x="83.3" y="78.3">PA11</text>
<text x="84.6" y="83.3">PA9</text>
<text x="90" y="82.1">30</text>
<text x="90" y="79.5">31</text>
<text x="159.6" y="81.8">1D</text>
<text x="237" y="79.3">2A</text>
<text x="237.2" y="81.8">3A</text>
<text x="49.1" y="84.6">20</text>
<text x="49.1" y="87.1">21</text>
<text x="49.1" y="89.7">22</text>
<text x="52.8" y="85.9">PB2</text>
<text x="52.8" y="88.4">PB10</text>
<text x="83.3" y="88.4">PB15</text>
<text x="84.6" y="85.9">PA8</text>
<text x="90" y="89.7">27</text>
<text x="90" y="87.1">28</text>
<text x="90" y="84.6">29</text>
<text x="159.5" y="84.4">2D</text>
<text x="159.5" y="89.5">4D</text>
<text x="159.6" y="86.9">3D</text>
<text x="237" y="84.4">4A</text>
<text x="237" y="89.5">6A</text>
<text x="237.2" y="86.9">5A</text>
<text x="49.1" y="92.2">23</text>
<text x="49.1" y="94.8">24</text>
<text x="52.8" y="91">PB11</text>
<text x="52.8" y="93.5">VSS_1</text>
<text x="83.3" y="93.5">PB13</text>
<text x="83.3" y="91">PB14</text>
<text x="90" y="94.8">25</text>
<text x="90" y="92.2">26</text>
<text x="159.5" y="94.5">6D</text>
<text x="159.6" y="92">5D</text>
<text x="52.8" y="96">VDD_1</text>
<text x="83.3" y="96">PB12</text>
<text x="63.5" y="104.9">4</text>
<text x="77" y="104.9">3</text>
<text x="63.5" y="110">1</text>
<text x="77" y="110">2</text>
<text x="206.5" y="119.5" transform="rotate(-90 206.5 119.5)">1</text>
<text x="209.1" y="119.5" transform="rotate(-90 209.1 119.5)">2</text>
<text x="211.6" y="119.5" transform="rotate(-90 211.6 119.5)">3</text>
<text x="214.1" y="119.5" transform="rotate(-90 214.1 119.5)">4</text>
<text x="216.7" y="119.5" transform="rotate(-90 216.7 119.5)">5</text>
<text x="219.2" y="119.5" transform="rotate(-90 219.2 119.5)">6</text>
<text x="221.8" y="119.5" transform="rotate(-90 221.8 119.5)">7</text>
<text x="224.3" y="119.5" transform="rotate(-90 224.3 119.5)">8</text>
<text x="205.3" y="121.8" transform="rotate(-90 205.3 121.8)">1</text>
<text x="207.8" y="121.8" transform="rotate(-90 207.8 121.8)">2</text>
<text x="210.3" y="121.8" transform="rotate(-90 210.3 121.8)">3</text>
<text x="212.9" y="121.8" transform="rotate(-90 212.9 121.8)">4</text>
<text x="215.4" y="121.8" transform="rotate(-90 215.4 121.8)">5</text>
<text x="218" y="121.8" transform="rotate(-90 218 121.8)">6</text>
<text x="220.5" y="121.8" transform="rotate(-90 220.5 121.8)">7</text>
<text x="223" y="121.8" transform="rotate(-90 223 121.8)">8</text>
<text x="139.4" y="133.9">1</text>
<text x="139.4" y="136.4">3</text>
<text x="145.8" y="133.9">2</text>
<text x="145.8" y="136.4">4</text>
<text x="139.4" y="139">5</text>
<text x="139.4" y="141.5">7</text>
<text x="145.8" y="139">6</text>
<text x="145.8" y="141.5">8</text>
<text x="40.2" y="148.1">1</text>
<text x="42.6" y="149.4">GND</text>
<text x="96" y="149.7" transform="rotate(-90 96 149.7)">1</text>
<text x="97.3" y="147.4" transform="rotate(-90 97.3 147.4)">1</text>
<text x="98.6" y="149.7" transform="rotate(-90 98.6 149.7)">2</text>
<text x="99.8" y="147.4" transform="rotate(-90 99.8 147.4)">2</text>
<text x="40.2" y="153.2">3</text>
<text x="40.2" y="150.6">2</text>
<text x="42.6" y="154.5">VIN</text>
<text x="42.6" y="151.9">VOUT VOUT</text>
<text x="57" y="150.6">4</text>
</g>
<g font-size="1.6" fill="#000080">
<text x="60.7" y="113.7">C3</text>
<text x="93.7" y="113.7">C4</text>
<text x="260.1" y="130.2">LED1</text>
<text x="102.6" y="142.9">H5</text>
</g>
</svg>
